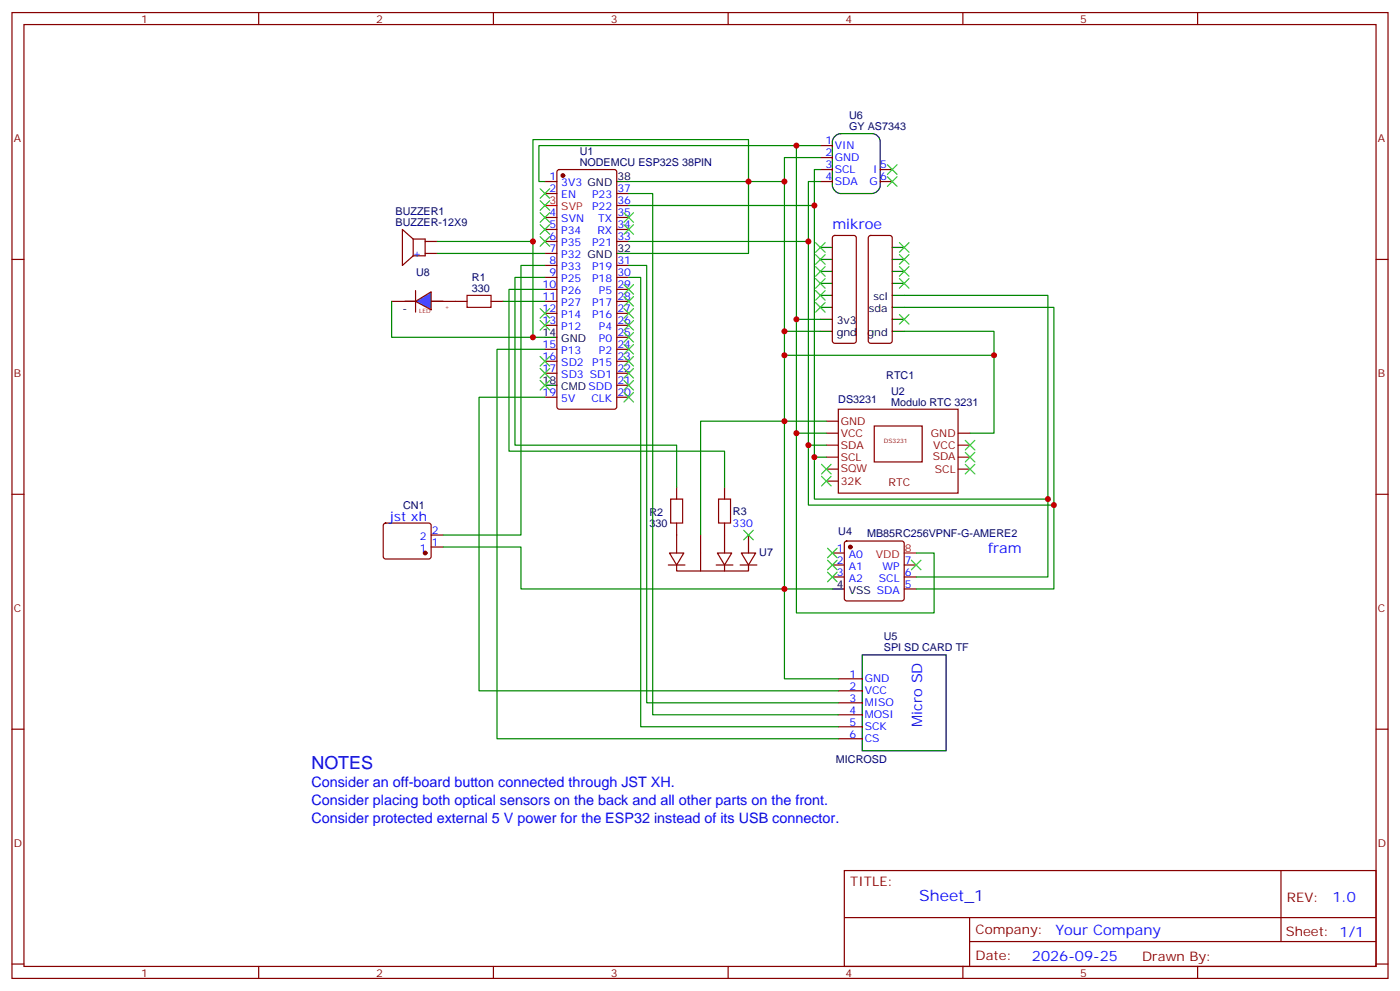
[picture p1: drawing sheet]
<svg xmlns="http://www.w3.org/2000/svg" width="412mm" height="292mm" viewBox="0 0 412 292" stroke-linecap="round" stroke-linejoin="round" font-family="sans-serif">
<g fill="none" stroke="#870000" stroke-width=".35">
<path d="M3.5 3.7h405.4v284.3h-405.4zM7.1 7.2h398.2v277.3h-398.2zM76.2 3.7v3.5M145.3 3.7v3.5M214.5 3.7v3.5M283.6 3.7v3.5M352.8 3.7v3.5M160.5 53.4h3.5M160.5 57h3.5M164.3 50.1l.4-.2h16.3l.6 .4 .1 69.5-.5 .6-16.5 .1-.6-.5-.1-69.4zM181.7 57h3.5M241.7 53.4h3.5"/>
<path d="M241.7 42.9h3.5M241.7 46.4h3.5M241.7 49.9h3.5M259.3 53.4h3.5M259.3 49.9h3.5M3.5 76.4h3.6M160.5 64h3.5M160.5 67.6h3.5M160.5 71.1h3.5M160.5 74.6h3.5M160.5 78.1h3.5M181.7 64h3.5"/>
<path d="M181.7 67.6h3.5M181.7 71.1h3.5M181.7 78.1h3.5M181.7 60.5h3.5M405.3 76.4h3.6M134.1 88.7h3.5M144.6 88.7h3.6M160.5 81.7h3.5M160.5 85.2h3.5M160.5 88.7h3.5M160.5 92.3h3.5M160.5 95.8h3.5"/>
<path d="M181.7 81.7h3.5M181.7 85.2h3.5M181.7 88.7h3.5M181.7 92.3h3.5M181.7 95.8h3.5M181.7 99.3h3.5M160.5 102.8h3.5M160.5 106.4h3.5M160.5 109.9h3.5M160.5 116.9h3.5M181.7 102.8h3.5M181.7 106.4h3.5"/>
<path d="M181.7 109.9h3.5M181.7 116.9h3.5M181.7 113.4h3.5M246.9 120.5h35.3v24.7h-35.3zM257.5 125.4h14.1v10.6h-14.1zM3.5 145.5h3.6M199.3 143.4v3.5M199.3 154v8.8M206.4 157.5v10.6M213.4 143.4v3.5M213.4 154v8.8M220.5 157.5v5.3"/>
<path d="M248.9 159.5l.5-.2h16.2l.5 .2 .2 .5v16.2l-.2 .5-.5 .2h-16.2l-.5-.2-.2-.5v-16.2zM405.3 145.5h3.6M196.8 166.3h5M197.2 162.8h4.2l-2.1 3.5zM199.3 166.3v1.8h21.2v-1.8M211 166.3h4.9M211.3 162.8h4.2l-2.1 3.5zM213.4 166.3v1.8M218 166.3h5M218.4 162.8h4.2l-2.1 3.5zM245.2 166.3h3.5M245.2 169.9h3.5"/>
<path d="M245.2 162.8h3.5M266.3 166.3h3.6M266.3 169.9h3.6M266.3 173.4h3.6M246.9 199.8h7.1M3.5 214.7h3.6M246.9 203.4h7.1M246.9 206.9h7.1M246.9 210.4h7.1M246.9 214h7.1M246.9 217.5h7.1M405.3 214.7h3.6"/>
<path d="M248.7 256.3h156.6v28.2h-156.6zM377.3 256.3v20.9M248.7 270.1h156.5M285.6 277.2h119.6M285.6 270.1v14.2M3.5 283.8h3.6M76.2 284.5v3.5M145.3 284.5v3.5M214.5 284.5v3.5M283.6 284.5v3.5M352.8 284.5v3.5M405.3 283.8h3.6"/>
</g>
<g fill="#870000" stroke="#870000" stroke-width=".35">
<circle cx="165.8" cy="51.7" r=".53"/>
<circle cx="250.5" cy="161" r=".53"/>
</g>
<path d="M160.5 60.5h3.5M266.3 162.8h3.6" fill="none" stroke="#f00" stroke-width=".35"/>
<path d="M181.7 53.4h3.5M245.8 40.3l.9-.7 .9-.3h9.2a2.47 2.47 0 0 1 2.5 2.5v12.7a2.64 2.64 0 0 1-2.5 2.5h-9.2a2.64 2.64 0 0 1-2.4-2.5v-12.7zM181.7 74.6h3.5M160.5 99.3h3.5M160.5 113.4h3.5M245.2 173.4h3.5M254 192.8h24.7v28.2h-24.7z" fill="none" stroke="#000" stroke-width=".35"/>
<path d="M243.4 134.6h3.5M243.4 131.1h3.5M243.4 127.5h3.5M243.4 138.1h3.5M243.4 124h3.5M282.2 134.6h3.6M282.2 131.1h3.6M282.2 127.5h3.6M282.2 138.1h3.6M243.4 141.6h3.5" fill="none" stroke="#900" stroke-width=".35"/>
<path d="M137.6 87h7v3.5h-7zM197.6 146.9h3.5v7.1h-3.5zM211.7 146.9h3.5v7.1h-3.5z" fill="none" stroke="#a10000" stroke-width=".35"/>
<path d="M122.4 88.7l4.6-2.8v5.3z" fill="#09f" stroke="#900" stroke-width=".35"/>
<g fill="none" stroke="#000" stroke-width=".35">
<path d="M241.7 72.8h3.5M241.7 76.4h3.5M241.7 79.9h3.5M262.8 72.8h3.5M262.8 76.4h3.5M262.8 79.9h3.5M119.2 88.7h3.2M127 88.7h3.5M241.7 83.4h3.5M241.7 87h3.5M241.7 90.5h3.5M241.7 94h3.5"/>
<path d="M241.7 97.5h3.5M262.8 83.4h3.5M262.8 87h3.5M262.8 90.5h3.5M262.8 94h3.5M262.8 97.5h3.5"/>
</g>
<path d="M121.7 70.4h3.5v4.9h-3.5M121.7 70.4v4.9M121.7 70.4l-3.2-2.8v10.5l3.2-2.8M125.2 71.1h3.6M125.2 74.6h3.6M245.4 69.5l.5-.2h5.6l.5 .2 .2 .5v30.4l-.2 .5-.5 .2h-5.6l-.5-.3-.2-.4v-30.4zM256 69.5l.5-.2h5.6l.5 .2 .2 .5v30.4l-.2 .5-.5 .2h-5.6l-.5-.3-.2-.4v-30.4zM115.4 88.7h7M127 88.7h7.1M113.1 154.2l.5-.2h12.7l.5 .2 .2 .5-.1 9.4-.6 .5-13-.1-.4-.6v-9.2zM127 157.5h3.5M127 161h3.5" fill="none" stroke="#870000" stroke-width=".35"/>
<path d="M122.4 85.5v6.4" fill="none" stroke="#900" stroke-width=".35"/>
<g fill="none" stroke="#3c3" stroke-width=".35">
<path d="M159.1 59.1l2.8 2.8M159.1 55.6l2.8 2.8M161.9 55.6l-2.8 2.8M161.9 59.1l-2.8 2.8M261.4 48.5l2.8 2.8M261.4 52l2.8 2.9M264.2 48.5l-2.8 2.8M264.2 52l-2.8 2.9M159.1 62.6l2.8 2.8M159.1 66.1l2.8 2.9M159.1 69.7l2.8 2.8M161.9 62.6l-2.8 2.8"/>
<path d="M161.9 66.1l-2.8 2.9M161.9 69.7l-2.8 2.8M183.8 62.6l2.8 2.8M183.8 66.1l2.8 2.9M186.6 62.6l-2.8 2.8M186.6 66.1l-2.8 2.9M240.2 78.5l2.9 2.8M240.2 75l2.9 2.8M240.2 71.4l2.9 2.9M243.1 78.5l-2.9 2.8M243.1 75l-2.9 2.8M243.1 71.4l-2.9 2.9"/>
<path d="M264.9 71.4l2.9 2.9M264.9 75l2.9 2.8M264.9 78.5l2.9 2.8M267.8 71.4l-2.9 2.9M267.8 75l-2.9 2.8M267.8 78.5l-2.9 2.8M159.1 94.4l2.8 2.8M159.1 90.8l2.8 2.9M161.9 90.8l-2.8 2.9M161.9 94.4l-2.8 2.8M183.8 83.8l2.8 2.8M183.8 87.3l2.8 2.8"/>
<path d="M183.8 90.8l2.8 2.9M183.8 94.4l2.8 2.8M183.8 97.9l2.8 2.8M186.6 83.8l-2.8 2.8M186.6 87.3l-2.8 2.8M186.6 90.8l-2.8 2.9M186.6 94.4l-2.8 2.8M186.6 97.9l-2.8 2.8M240.2 89.1l2.9 2.8M240.2 85.5l2.9 2.9M240.2 82l2.9 2.8M243.1 89.1l-2.9 2.8"/>
<path d="M243.1 85.5l-2.9 2.9M243.1 82l-2.9 2.8M264.9 82l2.9 2.8M264.9 92.6l2.9 2.8M267.8 82l-2.9 2.8M267.8 92.6l-2.9 2.8M159.1 105l2.8 2.8M159.1 108.5l2.8 2.8M159.1 112l2.8 2.8M161.9 112l-2.8 2.8M161.9 105l-2.8 2.8M161.9 108.5l-2.8 2.8"/>
<path d="M183.8 101.4l2.8 2.8M183.8 108.5l2.8 2.8M183.8 112l2.8 2.8M183.8 115.5l2.8 2.9M183.8 105l2.8 2.8M186.6 101.4l-2.8 2.8M186.6 108.5l-2.8 2.8M186.6 112l-2.8 2.8M186.6 115.5l-2.8 2.9M186.6 105l-2.8 2.8M242 136.7l2.8 2.8M244.8 136.7l-2.8 2.8"/>
<path d="M284.3 129.6l2.9 2.9M284.3 133.2l2.9 2.8M284.3 136.7l2.9 2.8M287.2 129.6l-2.9 2.9M287.2 133.2l-2.9 2.8M287.2 136.7l-2.9 2.8M219.1 156.1l2.8 2.8M221.9 156.1l-2.8 2.8M242 140.2l2.8 2.9M244.8 140.2l-2.8 2.9M243.8 161.4l2.8 2.8M243.8 164.9l2.8 2.8"/>
<path d="M243.8 168.5l2.8 2.8M246.6 161.4l-2.8 2.8M246.6 164.9l-2.8 2.8M246.6 168.5l-2.8 2.8M268.5 164.9l2.8 2.8M271.3 164.9l-2.8 2.8"/>
</g>
<g fill="none" stroke="#008700" stroke-width=".35">
<path d="M185.2 57h7.1v153.4h54.6M231.1 53.4v44.1h10.6M234.6 42.9v51.1h7.1M241.7 53.4h-3.6v77.7M241.7 49.9h-1.8v84.7M241.7 42.9h-83v10.5h1.8M241.7 46.4h-10.6v7h-45.9M128.8 71.1h28.2M128.8 74.6h31.7M160.5 78.1h-7v79.4h-23M185.2 74.6h35.3v-33.5h-63.5v58.2h3.5M185.2 78.1h5.3v128.8h56.4"/>
<path d="M185.2 60.5h54.7M185.2 71.1h52.9M115.4 88.7v10.6h41.6M148.2 88.7h12.3M160.5 81.7h-8.8v49.4h47.6v12.3M160.5 85.2h-10.6v47.6h63.5v10.6M185.2 81.7h3.5v132.3h58.2M231.1 97.5v26.5h12.3M234.6 94v33.5h8.8M266.3 90.5h44.1v58.2M266.3 87h42.4v59.9M266.3 97.5h26.5v7.1"/>
<path d="M160.5 116.9h-19.4v86.5h105.8M160.5 102.8h-14.1v114.7h100.5M231.1 104.6h61.7v22.9h-7M234.6 127.5v52.9h40.6v-17.6h-5.3M243.4 131.1h-5.3v17.6h72.3v24.7h-40.5M243.4 134.6h-3.5v12.3h68.8v23h-38.8M206.4 157.5v-33.5h24.7v75.8h15.8M130.5 161h23v12.4h91.7"/>
</g>
<circle cx="125.2" cy="162.8" r=".53" fill="#870000" stroke="#870000" stroke-width=".35"/>
<g fill="#c00">
<circle cx="238.1" cy="131.1" r=".88"/>
<circle cx="310.4" cy="148.7" r=".88"/>
<circle cx="239.9" cy="134.6" r=".88"/>
<circle cx="308.7" cy="146.9" r=".88"/>
<circle cx="239.9" cy="60.5" r=".88"/>
<circle cx="238.1" cy="71.1" r=".88"/>
<circle cx="234.6" cy="42.9" r=".88"/>
<circle cx="234.6" cy="94" r=".88"/>
<circle cx="234.6" cy="127.5" r=".88"/>
<circle cx="231.1" cy="53.4" r=".88"/>
<circle cx="231.1" cy="97.5" r=".88"/>
<circle cx="231.1" cy="124" r=".88"/>
<circle cx="231.1" cy="173.4" r=".88"/>
<circle cx="231.1" cy="104.6" r=".88"/>
<circle cx="292.8" cy="104.6" r=".88"/>
<circle cx="220.5" cy="53.4" r=".88"/>
<circle cx="157" cy="71.1" r=".88"/>
<circle cx="157" cy="99.3" r=".88"/>
</g>
<text font-size="5.3" fill="#00f" x="91.7" y="226.3">NOTES</text>
<text font-size="4.6" fill="#00f" x="270.8" y="265.3">Sheet_1</text>
<g font-size="4.2" fill="#00f">
<text x="245.2" y="67.6">mikroe</text>
<text x="291" y="162.8">fram</text>
<text x="271.6" y="214" transform="rotate(-90 271.6 214)">Micro SD</text>
<text x="91.7" y="231.6">Consider an off-board button connected through JST XH.</text>
<text x="91.7" y="236.9">Consider placing both optical sensors on the back and all other parts on the front.</text>
<text x="91.7" y="242.2">Consider protected external 5 V power for the ESP32 instead of its USB connector.</text>
<text x="392.5" y="265.6">1.0</text>
<text x="310.9" y="275.1">Your Company</text>
<text x="304" y="282.9">2026-09-25</text>
</g>
<text font-size="3.9" fill="#00f" x="114.8" y="153.5">jst xh</text>
<g font-size="3.9" fill="#800">
<text x="250.5" y="260.9">TITLE:</text>
<text x="379.1" y="265.6">REV:</text>
<text x="287.4" y="275.1">Company:</text>
<text x="378.7" y="275.7">Sheet: 1/1</text>
<text x="287.4" y="282.8">Date:</text>
<text x="336.4" y="282.8">Drawn By:</text>
</g>
<g font-size="3.2" fill="#800">
<text x="41.6" y="6.7">1</text>
<text x="110.8" y="6.7">2</text>
<text x="179.9" y="6.7">3</text>
<text x="249.1" y="6.7">4</text>
<text x="318.2" y="6.7">5</text>
<text x="4.1" y="41.8">A</text>
<text x="405.9" y="41.8">A</text>
<text x="4.1" y="110.9">B</text>
<text x="405.9" y="110.9">B</text>
<text x="261.8" y="143.1">RTC</text>
<text x="4.1" y="180.1">C</text>
<text x="405.9" y="180.1">C</text>
<text x="4.1" y="249.2">D</text>
<text x="405.9" y="249.2">D</text>
<text x="41.6" y="287.5">1</text>
<text x="110.8" y="287.5">2</text>
<text x="179.9" y="287.5">3</text>
<text x="249.1" y="287.5">4</text>
<text x="318.2" y="287.5">5</text>
</g>
<g font-size="3.2" fill="#000080">
<text x="250.1" y="35.1">U6</text>
<text x="250.1" y="38.3">GY AS7343</text>
<text x="170.8" y="45.7">U1</text>
<text x="170.8" y="48.9">NODEMCU ESP32S 38PIN</text>
<text x="116.5" y="63.3">BUZZER1</text>
<text x="116.5" y="66.5">BUZZER-12X9</text>
<text x="122.6" y="81.3">U8</text>
<text x="139" y="82.7">R1</text>
<text x="139" y="85.9">330</text>
<text x="261.1" y="111.7">RTC1</text>
<text x="246.9" y="118.7">DS3231</text>
<text x="262.5" y="119.4">Modulo RTC 3231</text>
<text x="262.5" y="116.2">U2</text>
<text x="118.8" y="149.7">CN1</text>
<text x="191.3" y="155.2">330</text>
<text x="191.3" y="152">R2</text>
<text x="215.9" y="151.6">R3</text>
<text x="246.9" y="157.5">U4</text>
<text x="255.4" y="158.2">MB85RC256VPNF-G-AMERE2</text>
<text x="223.7" y="163.6">U7</text>
<text x="260.4" y="191.7">SPI SD CARD TF</text>
<text x="260.4" y="188.6">U5</text>
<text x="246.2" y="224.5">MICROSD</text>
</g>
<g font-size="3.2" fill="#00f">
<text x="243.2" y="42.5">1</text>
<text x="243.2" y="46">2</text>
<text x="245.9" y="43.9">VIN</text>
<text x="245.9" y="47.4">GND</text>
<text x="161.9" y="53.1">1</text>
<text x="243.2" y="49.6">3</text>
<text x="243.2" y="53.1">4</text>
<text x="245.9" y="51">SCL</text>
<text x="257.3" y="51">I</text>
<text x="259.3" y="49.6">5</text>
<text x="259.3" y="53.1">6</text>
<text x="161.9" y="56.6">2</text>
<text x="165.3" y="54.9">3V3 GND</text>
<text x="165.3" y="58.4">EN</text>
<text x="174.4" y="58.4">P23</text>
<text x="181.9" y="56.6">37</text>
<text x="245.9" y="54.5">SDA</text>
<text x="256.1" y="54.5">G</text>
<text x="161.9" y="63.7">4</text>
<text x="165.3" y="65.4">SVN</text>
<text x="174.4" y="61.9">P22</text>
<text x="176.2" y="65.4">TX</text>
<text x="181.9" y="63.7">35</text>
<text x="181.9" y="60.1">36</text>
<text x="161.9" y="67.2">5</text>
<text x="161.9" y="70.7">6</text>
<text x="165.3" y="69">P34</text>
<text x="176" y="69">RX</text>
<text x="181.9" y="70.7">33</text>
<text x="181.9" y="67.2">34</text>
<text x="121.6" y="75.7">+</text>
<text x="161.9" y="74.3">7</text>
<text x="161.9" y="77.8">8</text>
<text x="165.3" y="72.5">P35</text>
<text x="165.3" y="76">P32 GND</text>
<text x="174.4" y="72.5">P21</text>
<text x="181.9" y="77.8">31</text>
<text x="161.9" y="81.3">9</text>
<text x="165.3" y="79.6">P33</text>
<text x="165.3" y="83.1">P25</text>
<text x="174.4" y="83.1">P18</text>
<text x="174.4" y="79.6">P19</text>
<text x="181.9" y="81.3">30</text>
<text x="159.8" y="84.8">10</text>
<text x="159.8" y="88.4">11</text>
<text x="165.3" y="86.6">P26</text>
<text x="176.4" y="86.6">P5</text>
<text x="181.9" y="88.4">28</text>
<text x="181.9" y="84.8">29</text>
<text x="159.8" y="91.9">12</text>
<text x="159.8" y="95.4">13</text>
<text x="165.3" y="90.1">P27</text>
<text x="165.3" y="93.7">P14</text>
<text x="174.4" y="93.7">P16</text>
<text x="174.4" y="90.1">P17</text>
<text x="181.9" y="95.4">26</text>
<text x="181.9" y="91.9">27</text>
<text x="165.3" y="97.2">P12</text>
<text x="176.4" y="100.7">P0</text>
<text x="176.4" y="97.2">P4</text>
<text x="181.9" y="99">25</text>
<text x="159.8" y="102.5">15</text>
<text x="159.8" y="106">16</text>
<text x="165.3" y="104.2">P13</text>
<text x="165.3" y="107.8">SD2</text>
<text x="174.4" y="107.8">P15</text>
<text x="176.4" y="104.2">P2</text>
<text x="181.9" y="106">23</text>
<text x="181.9" y="102.5">24</text>
<text x="159.8" y="109.5">17</text>
<text x="165.3" y="111.3">SD3 SD1</text>
<text x="181.9" y="113.1">21</text>
<text x="181.9" y="109.5">22</text>
<text x="159.8" y="116.6">19</text>
<text x="165.3" y="118.4">5V</text>
<text x="174.2" y="118.4">CLK</text>
<text x="181.9" y="116.6">20</text>
<text x="215.8" y="155.2">330</text>
<text x="123.7" y="158.9">2</text>
<text x="127.2" y="160.7">1</text>
<text x="127.2" y="157.2">2</text>
<text x="123.7" y="162.5">1</text>
<text x="246.5" y="166">2</text>
<text x="246.5" y="162.5">1</text>
<text x="250" y="167.7">A1</text>
<text x="250" y="164.2">A0</text>
<text x="260" y="167.7">WP</text>
<text x="266.5" y="166">7</text>
<text x="246.5" y="169.5">3</text>
<text x="250" y="171.3">A2</text>
<text x="258.9" y="171.3">SCL</text>
<text x="266.5" y="169.5">6</text>
<text x="266.5" y="173">5</text>
<text x="250.2" y="199.5">1</text>
<text x="250.2" y="203">2</text>
<text x="254.7" y="200.9">GND</text>
<text x="250.2" y="206.6">3</text>
<text x="254.7" y="204.4">VCC</text>
<text x="254.7" y="208">MISO</text>
<text x="250.2" y="210.1">4</text>
<text x="250.2" y="213.6">5</text>
<text x="254.7" y="211.5">MOSI</text>
<text x="254.7" y="215">SCK</text>
<text x="250.2" y="217.1">6</text>
<text x="254.7" y="218.5">CS</text>
</g>
<g font-size="3.2">
<text x="181.9" y="53.1">38</text>
<text x="181.9" y="74.3">32</text>
<text x="257.3" y="88.4">scl</text>
<text x="118.6" y="91.7">-</text>
<text x="246.5" y="95.4">3v3</text>
<text x="256" y="91.9">sda</text>
<text x="159.8" y="99">14</text>
<text x="165.3" y="100.7">GND</text>
<text x="246.5" y="99">gnd</text>
<text x="255.6" y="99">gnd</text>
<text x="159.8" y="113.1">18</text>
<text x="165.3" y="114.8">CMD SDD</text>
<text x="246.5" y="173">4</text>
<text x="250" y="174.8">VSS SDA</text>
</g>
<g font-size="3.2" fill="#f00">
<text x="161.9" y="60.1">3</text>
<text x="165.3" y="61.9">SVP</text>
<text x="258" y="164.2">VDD</text>
<text x="266.5" y="162.5">8</text>
</g>
<g font-size="3.2" fill="#900">
<text x="247.6" y="125.1">GND</text>
<text x="247.6" y="128.7">VCC</text>
<text x="274.2" y="128.6">GND</text>
<text x="247.6" y="132">SDA</text>
<text x="247.6" y="135.7">SCL</text>
<text x="274.7" y="135.5">SDA</text>
<text x="274.9" y="132.2">VCC</text>
<text x="247.6" y="142.7">32K</text>
<text x="247.6" y="139">SQW</text>
<text x="275.4" y="139.2">SCL</text>
</g>
<g font-size="1.8" fill="#f00">
<text x="123.5" y="92.3">LED</text>
<text x="131.1" y="91">+</text>
</g>
<text font-size="1.8" fill="#800" x="260.3" y="130.4">DS3231</text>
</svg>
